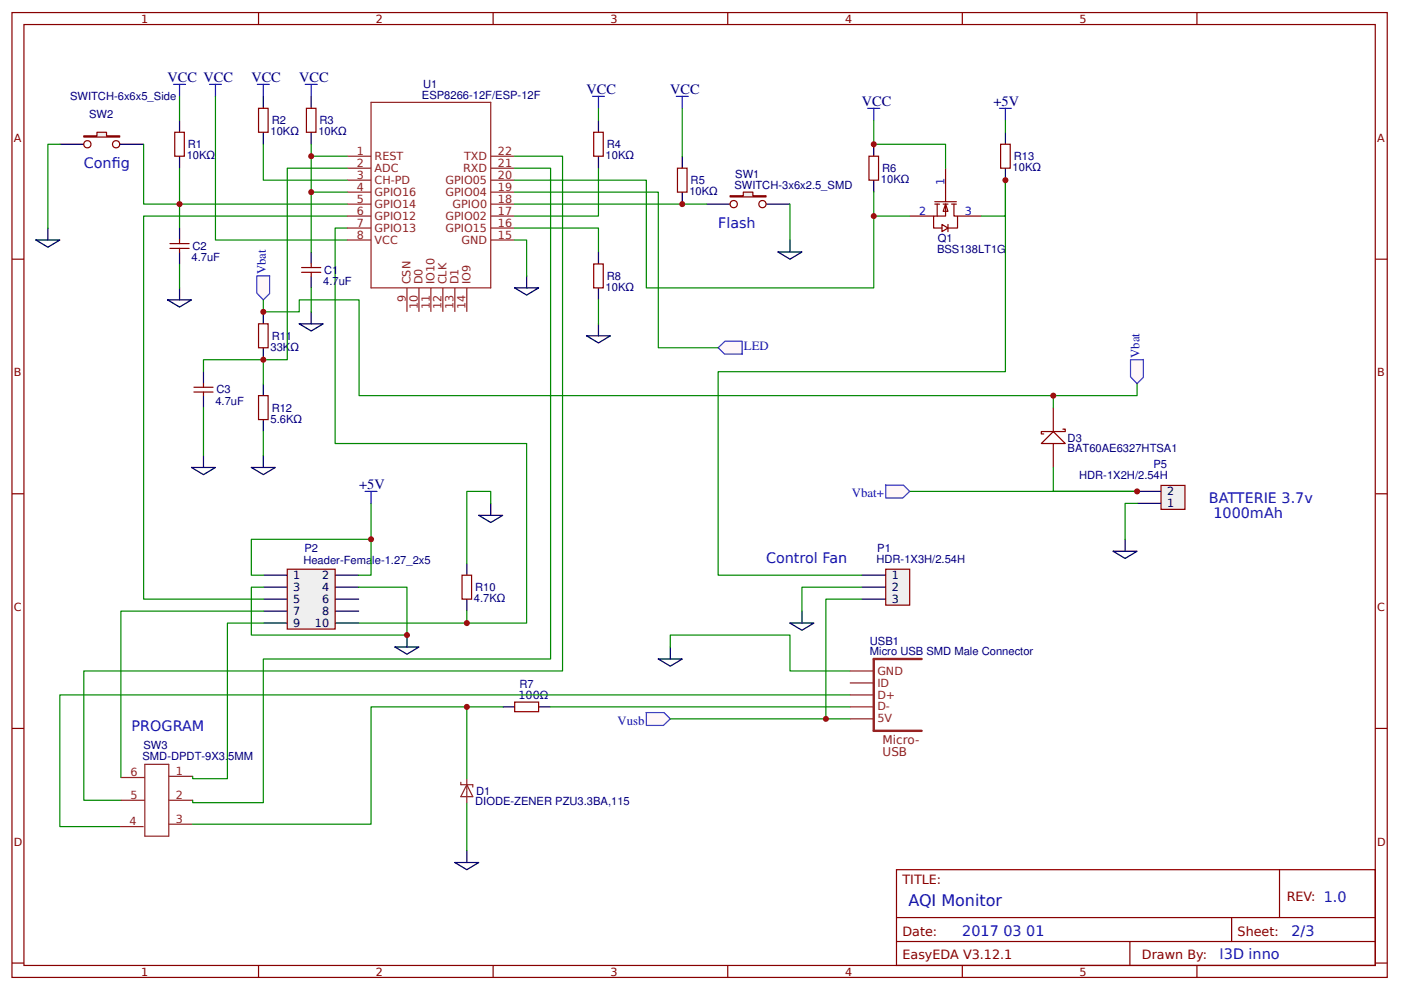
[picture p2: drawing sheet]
<svg xmlns="http://www.w3.org/2000/svg" width="310mm" height="219mm" viewBox="0 0 310 219" stroke-linecap="round" stroke-linejoin="round" font-family="sans-serif">
<g fill="none" stroke="#800" stroke-width=".26">
<path d="M2.6 2.8h304.1v213.2h-304.1zM5.3 5.4h298.7v208h-298.7zM57.1 2.8v2.6M109 2.8v2.6M160.9 2.8v2.6M212.7 2.8v2.6M264.6 2.8v2.6M2.6 57.3h2.7M304 57.3h2.7M2.6 109.1h2.7M304 109.1h2.7M2.6 161h2.7"/>
<path d="M304 161h2.7M198.2 192.2h105.8v21.2h-105.8zM282.8 192.2v10.6M2.6 212.9h2.7M57.1 213.4v2.6M109 213.4v2.6M160.9 213.4v2.6M198.2 202.8h105.8M198.2 208.1h105.8M212.7 213.4v2.6M249.8 208.1v5.3M264.6 213.4v2.6"/>
<path d="M272.3 202.8v5.3M304 212.9h2.7"/>
</g>
<g fill="none" stroke="#8d2323" stroke-width=".26">
<path d="M76.7 34.5h5.3M76.7 37.2h5.3M76.7 39.8h5.3M82 22.6h26.5v41h-26.5zM108.5 34.5h5.3M108.5 37.2h5.3M108.5 39.8h5.3M76.7 42.5h5.3M76.7 45.1h5.3M76.7 53h5.3M76.7 47.8h5.3M76.7 50.4h5.3"/>
<path d="M108.5 42.5h5.3M108.5 45.1h5.3M108.5 53h5.3M108.5 47.8h5.3M108.5 50.4h5.3M90 63.6v5.3M92.6 63.6v5.3M95.2 63.6v5.3M97.9 63.6v5.3M100.5 63.6v5.3M103.2 63.6v5.3"/>
</g>
<path d="M47.6 21.3v31.7h29.1M58.2 31.9v7.9h18.5M68.8 31.9v2.6h7.9M113.8 53h2.6v8" fill="none" stroke="#080" stroke-width=".26"/>
<path d="M46.3 18.7h2.6M47.6 18.7v2.6M56.9 18.7h2.6M58.2 18.7v2.6M67.5 18.7h2.6M68.8 18.7v2.6" fill="none" stroke="#00f" stroke-width=".26"/>
<path d="M156.1 45.1h5.3M169.3 45.1h5.3M113.8 63.6h5.3l-2.7 1.6zM116.4 61v2.6" fill="none" stroke="#000" stroke-width=".26"/>
<path d="M161.4 43.3h2.9v-.8h2.1v.8h2.9v.2h-7.9z" fill="#efefef" stroke="#800" stroke-width=".26"/>
<g fill="none" stroke="#800" stroke-width=".26">
<path d="M57.1 71.6h2.2v5.3h-2.2zM57.1 87.4h2.2v5.3h-2.2z"/>
<circle cx="162.2" cy="45.1" r=".8"/>
<circle cx="168.5" cy="45.1" r=".8"/>
</g>
<path d="M39.7 21.3v5.3M39.7 37.2v13.2M132.3 37.2v10.6h-18.5M132.3 23.9v2.7M150.8 23.9v10.6M39.7 58.3v5.3M113.8 50.4h18.5v5.3M113.8 45.1h42.3M174.6 45.1v7.9M132.3 66.3v5.3M45 82.2v-2.7h13.2v5.3M58.2 95.4v5.3" fill="none" stroke="#080" stroke-width=".26"/>
<path d="M38.4 18.7h2.6M39.7 18.7v2.6M131 21.3h2.6M132.3 21.3v2.6M149.5 21.3h2.6M150.8 21.3v2.6" fill="none" stroke="#00f" stroke-width=".26"/>
<g fill="none" stroke="#000" stroke-width=".26">
<path d="M7.9 53h5.3l-2.6 1.6zM10.6 50.4v2.6M172 55.7h5.3l-2.7 1.6zM174.6 53v2.7M37 66.3h5.3l-2.6 1.6zM39.7 63.6v2.7M58.2 68.9v2.7M58.2 76.9v2.6M129.6 74.2h5.3l-2.6 1.6zM132.3 71.6v2.6M58.2 84.8v2.6M58.2 92.7v2.7"/>
<path d="M55.6 103.3h5.3l-2.7 1.6zM58.2 100.7v2.6"/>
</g>
<path d="M56.8 61l2.8-.1v4l-1.4 1.4-1.4-1.5z" fill="#fff7f8" stroke="#430aff" stroke-width=".26"/>
<path d="M68.8 34.5v8h7.9M76.7 37.2h-13.2v42.3h-5.3M68.8 42.5v13.2M68.8 63.6v5.3M45 90.1v10.6" fill="none" stroke="#080" stroke-width=".26"/>
<path d="M66.1 71.6h5.3l-2.6 1.6zM68.8 68.9v2.7M42.3 103.3h5.3l-2.6 1.6zM45 100.7v2.6" fill="none" stroke="#000" stroke-width=".26"/>
<g fill="#fefefe" stroke="#800" stroke-width=".26">
<path d="M208.2 49.6l1.3 .8-1.3 .8z"/>
<path d="M209 45.1l.5 1.6h-1z"/>
</g>
<path d="M209 37.2v7.4M201.1 47.8h5.3M206.6 44.6h4.8M206.6 45.1h1.1M207.2 45.1v2.7M208.5 45.1h1M209 45.1v2.7h-2.6v2.6h1.8M209.5 49.6v1.6M210.3 45.1h1.1M210.9 45.1v2.7h.8v2.6h-2.2M211.7 47.8h5.3" fill="none" stroke="#800" stroke-width=".26"/>
<path d="M191.8 23.9h2.7M193.1 23.9v2.7M220.9 23.9h2.7M222.2 23.9v2.7" fill="none" stroke="#00f" stroke-width=".26"/>
<path d="M113.8 39.8h29.1v23.8h50.2v-15.8M193.1 26.6v5.3h15.9v5.3M222.2 26.6v2.6M193.1 42.5v5.3h8M217 47.8h5.2v-8v42.4h-63.5v44.9h31.8" fill="none" stroke="#080" stroke-width=".26"/>
<path d="M63.5 125.8h10.6v13.2h-10.6z" fill="#efefef" stroke="#800" stroke-width=".26"/>
<g fill="none" stroke="#000" stroke-width=".26">
<path d="M248.7 119.2v2.6M58.2 127.1h5.3M58.2 129.8h5.3M58.2 132.4h5.3M58.2 135.1h5.3M58.2 137.7h5.3M74.1 127.1h5.3M74.1 129.8h5.3M74.1 132.4h5.3M74.1 135.1h5.3M74.1 137.7h5.3M246.1 121.8h5.3l-2.7 1.6z"/>
<path d="M87.3 143h5.3l-2.6 1.6zM90 140.4v2.6M111.1 156.2h2.7M119.1 156.2h2.6M145.5 145.7h5.3l-2.6 1.5zM148.2 143v2.7M100.5 190.6h5.3l-2.6 1.6zM103.2 188v2.6"/>
</g>
<path d="M113.8 155.2h5.3v2.1h-5.3z" fill="none" stroke="#800" stroke-width=".26"/>
<path d="M76.7 47.8h-45v84.6h26.5M76.7 50.4h-2.6v47.6h42.3v39.7h-37M82 111.3v15.8h-2.6M82 119.2h-26.4v7.9h2.6M58.2 129.8h-2.6v10.6h34.4v-10.6h-10.6M103.2 135.1v2.6M121.7 156.2h66.2M103.2 177.4v10.6" fill="none" stroke="#080" stroke-width=".26"/>
<path d="M80.7 108.6h2.6M82 108.6v2.7" fill="none" stroke="#00f" stroke-width=".26"/>
<g fill="#fff7f8" stroke="#430aff" stroke-width=".26">
<path d="M249.9 79.5l2.8-.1v4l-1.3 1.4-1.5-1.5z"/>
<path d="M158.7 76.9l1.6-1.5h3.7l.1 2.9h-4z"/>
</g>
<path d="M113.8 42.5h31.7v34.4h13.2" fill="none" stroke="#080" stroke-width=".26"/>
<g fill="none" stroke="#000" stroke-width=".26">
<path d="M39.7 26.6v2.6M39.7 34.5v2.7M58.2 21.3v2.6M58.2 29.2v2.7M68.8 21.3v2.6M68.8 29.2v2.7M132.3 26.6v2.6M132.3 34.5v2.7M150.8 34.5v2.7M193.1 31.9v2.6M193.1 39.8v2.7M222.2 29.2v2.7"/>
<path d="M222.2 37.2v2.6M132.3 55.7v2.6M150.8 42.5v2.6M132.3 63.6v2.7M103.2 124.5v2.6M103.2 132.4v2.7"/>
</g>
<path d="M38.6 29.2h2.1v5.3h-2.1zM57.1 23.9h2.2v5.3h-2.2zM67.7 23.9h2.1v5.3h-2.1zM131.2 29.2h2.1v5.3h-2.1zM149.8 37.2h2.1v5.3h-2.1zM192.1 34.5h2.1v5.3h-2.1zM221.2 31.9h2.1v5.3h-2.1zM131.2 58.3h2.1v5.3h-2.1zM102.1 127.1h2.1v5.3h-2.1z" fill="none" stroke="#800" stroke-width=".26"/>
<path d="M142.8 157.5h4l1.4 1.4-1.6 1.4h-3.7z" fill="#fff7f8" stroke="#430aff" stroke-width=".26"/>
<path d="M13.2 31.9h-2.6v18.5M31.7 31.9v13.2h45M58.2 66.3v2.6h7.9v-2.6h13.3v21.1h172v-2.6M232.8 87.4v2.7M148.2 158.9h39.7" fill="none" stroke="#080" stroke-width=".26"/>
<path d="M256.6 107.3h5.3v5.3h-5.3z" fill="#efefef" stroke="#800" stroke-width=".26"/>
<path d="M251.4 111.3h5.2M251.4 108.6h5.2" fill="none" stroke="#000" stroke-width=".26"/>
<path d="M232.8 103.3v5.3h18.6h-50.3M251.4 111.3h-2.7v7.9" fill="none" stroke="#080" stroke-width=".26"/>
<path d="M195.7 107.2h4l1.4 1.4-1.5 1.5h-3.8z" fill="#fff7f8" stroke="#430aff" stroke-width=".26"/>
<path d="M13.2 31.9h5.3M105.8 113.9h5.3l-2.6 1.6zM108.5 111.3v2.6" fill="none" stroke="#000" stroke-width=".26"/>
<path d="M108.5 111.3v-2.7h-5.3v15.9" fill="none" stroke="#080" stroke-width=".26"/>
<path d="M18.5 30h2.9v-.8h2.1v.8h3v.3h-8z" fill="#efefef" stroke="#800" stroke-width=".26"/>
<g fill="none" stroke="#800" stroke-width=".26">
<circle cx="19.3" cy="31.9" r=".8"/>
<circle cx="25.7" cy="31.9" r=".8"/>
</g>
<path d="M26.5 31.9h5.2M174.6 137.7h5.3l-2.6 1.6zM177.3 135.1v2.6" fill="none" stroke="#000" stroke-width=".26"/>
<path d="M113.8 34.5h10.6v113.8h-105.9v28.6h8.2M113.8 37.2h7.9v108.5h-63.5v31.7h-15.6v-.5M58.2 135.1h-31.5v36.7M58.2 137.7h-7.9v34.4h-7.7v-.5M190.5 129.8h-13.2v5.3M103.2 156.2h-21.2v26h-39.4M111.1 156.2h-7.9v15.9M148.2 143v-2.6h26.4v7.9h13.3M187.9 153.6h-174.7v29.1h13.3" fill="none" stroke="#080" stroke-width=".26"/>
<path d="M187.9 158.9h5.2M187.9 156.2h5.2M187.9 153.6h5.2M187.9 150.9h5.2M187.9 148.3h5.2M26.7 176.9h5.3M26.7 171.8h5.3M32 168.9h5.3v15.9h-5.3zM37.3 176.9h5.3M37.3 171.6h5.3M26.5 182.7h5.2M37.3 182.2h5.3" fill="none" stroke="#8d2323" stroke-width=".26"/>
<path d="M203.7 145.7h-10.6v15.8h10.6" fill="none" stroke="#8d2323" stroke-width=".53"/>
<path d="M195.8 125.8h5.3v7.9h-5.3z" fill="#efefef" stroke="#800" stroke-width=".26"/>
<path d="M39.7 50.4v2.6M39.7 55.7v2.6M68.8 55.7v2.6M68.8 61v2.6M45 82.2v2.6M45 87.4v2.7M190.5 127.1h5.3M190.5 129.8h5.3M190.5 132.4h5.3" fill="none" stroke="#000" stroke-width=".26"/>
<path d="M190.5 132.4h-7.9v26.5" fill="none" stroke="#080" stroke-width=".26"/>
<path d="M101.9 172.9v.5h2.6v.6M103.2 173.4l1.3 2.7h-2.6zM103.2 172.1v5.3" fill="none" stroke="#8d2323" stroke-width=".26"/>
<path d="M37.6 54.9h4.2M37.6 53.8h4.2M39.7 53v.8M39.7 54.9v.8M66.7 59.1h4.2M68.8 58.3v.8M66.7 60.2h4.2M68.8 60.2v.8M42.9 86.7h4.2M42.9 85.6h4.2M45 84.8v.8M45 86.7v.7" fill="none" stroke="#800" stroke-width=".26"/>
<path d="M230.2 98l2.6-2.6 2.7 2.6z" fill="#fefefe" stroke="#800" stroke-width=".26"/>
<path d="M232.8 90.1v5.3M232.8 98v5.3M234.9 94.9h.6v.5h-5.3v.5h.5" fill="none" stroke="#800" stroke-width=".26"/>
<g fill="#c00">
<circle cx="182.6" cy="158.9" r=".66"/>
<circle cx="103.2" cy="156.2" r=".66"/>
<circle cx="222.3" cy="39.8" r=".66"/>
<circle cx="251.4" cy="108.6" r=".66"/>
<circle cx="232.8" cy="87.4" r=".66"/>
<circle cx="58.2" cy="68.9" r=".66"/>
<circle cx="39.7" cy="45.1" r=".66"/>
<circle cx="193.1" cy="31.9" r=".66"/>
<circle cx="150.8" cy="45.1" r=".66"/>
<circle cx="103.2" cy="137.7" r=".66"/>
<circle cx="82" cy="119.2" r=".66"/>
<circle cx="90" cy="140.4" r=".66"/>
<circle cx="193.1" cy="47.8" r=".66"/>
<circle cx="68.8" cy="42.5" r=".66"/>
<circle cx="58.2" cy="79.5" r=".66"/>
<circle cx="68.8" cy="34.5" r=".66"/>
</g>
<text font-size="3.5" fill="#00f" x="200.8" y="200.2">AQI Monitor</text>
<g font-size="3.2" fill="#000080">
<text x="37" y="18.1">VCC VCC</text>
<text x="55.6" y="18.1">VCC</text>
<text x="66.1" y="18.1">VCC</text>
<text x="129.6" y="20.8">VCC</text>
<text x="148.2" y="20.8">VCC</text>
<text x="190.5" y="23.4">VCC</text>
<text x="219.6" y="23.4">+5V</text>
<text x="79.4" y="108.1">+5V</text>
</g>
<g font-size="3.2" fill="#00f">
<text x="18.5" y="37.2">Confg</text>
<text x="24.7" y="37.2">i</text>
<text x="158.7" y="50.4">Flash</text>
<text x="267.2" y="111.3">BATTERIE 3.7v</text>
<text x="268.2" y="114.4">1000mAh</text>
<text x="169.3" y="124.5">Control Fan</text>
<text x="29.1" y="161.5">PROGRAM</text>
<text x="212.7" y="206.8">2017 03 01</text>
<text x="285.5" y="206.8">2/3</text>
<text x="269.6" y="212.1">I3D inno</text>
</g>
<g font-size="2.8" fill="#00f">
<text x="58.7" y="60.6" transform="rotate(-90 58.7 60.6)">Vbat</text>
<text x="164.4" y="77.4">LED</text>
<text x="251.9" y="79.1" transform="rotate(-90 251.9 79.1)">Vbat</text>
<text x="188.3" y="109.9">Vbat+</text>
<text x="136.5" y="160.2">Vusb</text>
</g>
<g font-size="2.8" fill="#800">
<text x="199.5" y="195.4">TITLE:</text>
<text x="284.4" y="199.1">REV: 1.0</text>
<text x="199.5" y="206.8">Date:</text>
<text x="273.6" y="206.8">Sheet:</text>
<text x="199.5" y="212.1">EasyEDA V3.12.1</text>
<text x="252.4" y="212.1">Drawn By:</text>
</g>
<g font-size="2.6" fill="#8d2323">
<text x="195.1" y="164.4">Micro-</text>
<text x="195.1" y="167.1">USB</text>
</g>
<g font-size="2.5" fill="#800">
<text x="31.2" y="5">1</text>
<text x="83.1" y="5">2</text>
<text x="134.9" y="5">3</text>
<text x="186.8" y="5">4</text>
<text x="238.7" y="5">5</text>
<text x="3" y="31.4">A</text>
<text x="304.4" y="31.4">A</text>
<text x="3" y="83.2">B</text>
<text x="304.4" y="83.2">B</text>
<text x="3" y="135.1">C</text>
<text x="304.4" y="135.1">C</text>
<text x="3" y="186.9">D</text>
<text x="304.4" y="186.9">D</text>
<text x="31.2" y="215.6">1</text>
<text x="83.1" y="215.6">2</text>
<text x="134.9" y="215.6">3</text>
<text x="186.8" y="215.6">4</text>
<text x="238.7" y="215.6">5</text>
</g>
<g font-size="2.5" fill="#000080">
<text x="15.5" y="22.1">SWITCH-6x6x5_Side</text>
<text x="93.3" y="21.8">ESP8266-12F/ESP-12F</text>
<text x="93.5" y="19.4">U1</text>
<text x="19.7" y="26.1">SW2</text>
<text x="59.8" y="29.9">10KΩ</text>
<text x="60.1" y="27.5">R2</text>
<text x="70.4" y="29.9">10KΩ</text>
<text x="70.6" y="27.5">R3</text>
<text x="41.3" y="35.2">10KΩ</text>
<text x="41.5" y="32.8">R1</text>
<text x="133.9" y="35.2">10KΩ</text>
<text x="134.1" y="32.8">R4</text>
<text x="224.1" y="35.5">R13</text>
<text x="152.7" y="40.7">R5</text>
<text x="162.3" y="41.7">SWITCH-3x6x2.5_SMD</text>
<text x="162.5" y="39.3">SW1</text>
<text x="194.7" y="40.5">10KΩ</text>
<text x="195" y="38.1">R6</text>
<text x="223.8" y="37.8">10KΩ</text>
<text x="152.4" y="43.1">10KΩ</text>
<text x="207.3" y="53.5">Q1</text>
<text x="42.3" y="57.7">4.7uF</text>
<text x="42.5" y="55.2">C2</text>
<text x="207.1" y="55.9">BSS138LT1G</text>
<text x="71.4" y="63">4.7uF</text>
<text x="71.6" y="60.5">C1</text>
<text x="133.9" y="64.3">10KΩ</text>
<text x="134.1" y="61.9">R8</text>
<text x="59.8" y="77.5">33K</text>
<text x="60.1" y="75.1">R11</text>
<text x="64.2" y="77.5">Ω</text>
<text x="47.6" y="89.5">4.7uF</text>
<text x="47.8" y="87">C3</text>
<text x="59.8" y="93.4">5.6KΩ</text>
<text x="60.1" y="91">R12</text>
<text x="236" y="99.9">BAT60AE6327HTSA1</text>
<text x="236" y="97.6">D3</text>
<text x="238.5" y="106">HDR-1X2H/2.54H</text>
<text x="255" y="103.5">P5</text>
<text x="67.1" y="124.6">Header-Female-1.27_2x5</text>
<text x="67.3" y="122">P2</text>
<text x="193.7" y="124.5">HDR-1X3H/2.54H</text>
<text x="193.9" y="122.1">P1</text>
<text x="105" y="130.7">R10</text>
<text x="104.8" y="133.1">4.7KΩ</text>
<text x="192.3" y="142.5">USB1</text>
<text x="192.3" y="144.9">Micro USB SMD Male Connector</text>
<text x="114.6" y="154.4">100Ω</text>
<text x="114.8" y="152">R7</text>
<text x="31.5" y="167.9">SMD-DPDT-9X3.5MM</text>
<text x="31.7" y="165.5">SW3</text>
<text x="105" y="178">DIODE-ZENER PZU3.3BA,115</text>
<text x="105.2" y="175.6">D1</text>
</g>
<g font-size="2.5" fill="#8d2323">
<text x="78.9" y="34.3">1</text>
<text x="82.8" y="35.3">REST</text>
<text x="102.6" y="35.3">TXD</text>
<text x="110.1" y="34.3">22</text>
<text x="78.9" y="36.9">2</text>
<text x="78.9" y="39.6">3</text>
<text x="82.8" y="38">ADC</text>
<text x="82.8" y="40.6">CH-PD</text>
<text x="98.5" y="40.6">GPIO05</text>
<text x="102.4" y="38">RXD</text>
<text x="110.1" y="39.6">20</text>
<text x="110.1" y="36.9">21</text>
<text x="78.9" y="42.2">4</text>
<text x="78.9" y="44.8">5</text>
<text x="78.9" y="47.5">6</text>
<text x="82.8" y="43.3">GPIO16</text>
<text x="82.8" y="45.9">GPIO14</text>
<text x="98.5" y="43.3">GPIO04</text>
<text x="100" y="45.9">GPIO0</text>
<text x="110.1" y="42.2">19</text>
<text x="110.1" y="47.5">17</text>
<text x="110.1" y="44.8">18</text>
<text x="78.9" y="50.1">7</text>
<text x="78.9" y="52.8">8</text>
<text x="82.8" y="48.6">GPIO12</text>
<text x="82.8" y="51.2">GPIO13</text>
<text x="82.8" y="53.8">VCC</text>
<text x="98.5" y="48.6">GPIO02</text>
<text x="98.5" y="51.2">GPIO15</text>
<text x="102" y="53.8">GND</text>
<text x="110.1" y="52.8">15</text>
<text x="110.1" y="50.1">16</text>
<text x="90.8" y="62.8" transform="rotate(-90 90.8 62.8)">CSN</text>
<text x="93.4" y="62.8" transform="rotate(-90 93.4 62.8)">D0</text>
<text x="96" y="62.8" transform="rotate(-90 96 62.8)">IO10</text>
<text x="98.7" y="62.8" transform="rotate(-90 98.7 62.8)">CLK</text>
<text x="101.3" y="62.8" transform="rotate(-90 101.3 62.8)">D1</text>
<text x="104" y="62.8" transform="rotate(-90 104 62.8)">IO9</text>
<text x="89.7" y="66.8" transform="rotate(-90 89.7 66.8)">9</text>
<text x="92.3" y="68.4" transform="rotate(-90 92.3 68.4)">10</text>
<text x="95" y="68.4" transform="rotate(-90 95 68.4)">11</text>
<text x="97.6" y="68.4" transform="rotate(-90 97.6 68.4)">12</text>
<text x="100.3" y="68.4" transform="rotate(-90 100.3 68.4)">13</text>
<text x="102.9" y="68.4" transform="rotate(-90 102.9 68.4)">14</text>
<text x="193.9" y="149.1">GND</text>
<text x="193.9" y="154.4">D+</text>
<text x="193.9" y="151.7">ID</text>
<text x="193.9" y="159.7">5V</text>
<text x="193.9" y="157">D-</text>
<text x="28.9" y="171.6">6</text>
<text x="38.9" y="171.3">1</text>
<text x="28.9" y="176.6">5</text>
<text x="38.9" y="176.6">2</text>
<text x="28.6" y="182.4">4</text>
<text x="38.9" y="181.9">3</text>
</g>
<g font-size="2.5" fill="#00f">
<text x="208.8" y="40.9" transform="rotate(-90 208.8 40.9)">1</text>
<text x="203.2" y="47.5">2</text>
<text x="213.3" y="47.5">3</text>
</g>
<g font-size="2.5">
<text x="258" y="112.1">1</text>
<text x="258" y="109.4">2</text>
<text x="64.8" y="127.9">1</text>
<text x="64.8" y="130.6">3</text>
<text x="71.2" y="127.9">2</text>
<text x="71.2" y="130.6">4</text>
<text x="197.1" y="127.9">1</text>
<text x="197.1" y="130.6">2</text>
<text x="64.8" y="133.2">5</text>
<text x="64.8" y="135.9">7</text>
<text x="71.2" y="133.2">6</text>
<text x="71.2" y="135.9">8</text>
<text x="197.1" y="133.2">3</text>
<text x="64.8" y="138.5">9</text>
<text x="69.6" y="138.5">10</text>
</g>
</svg>
